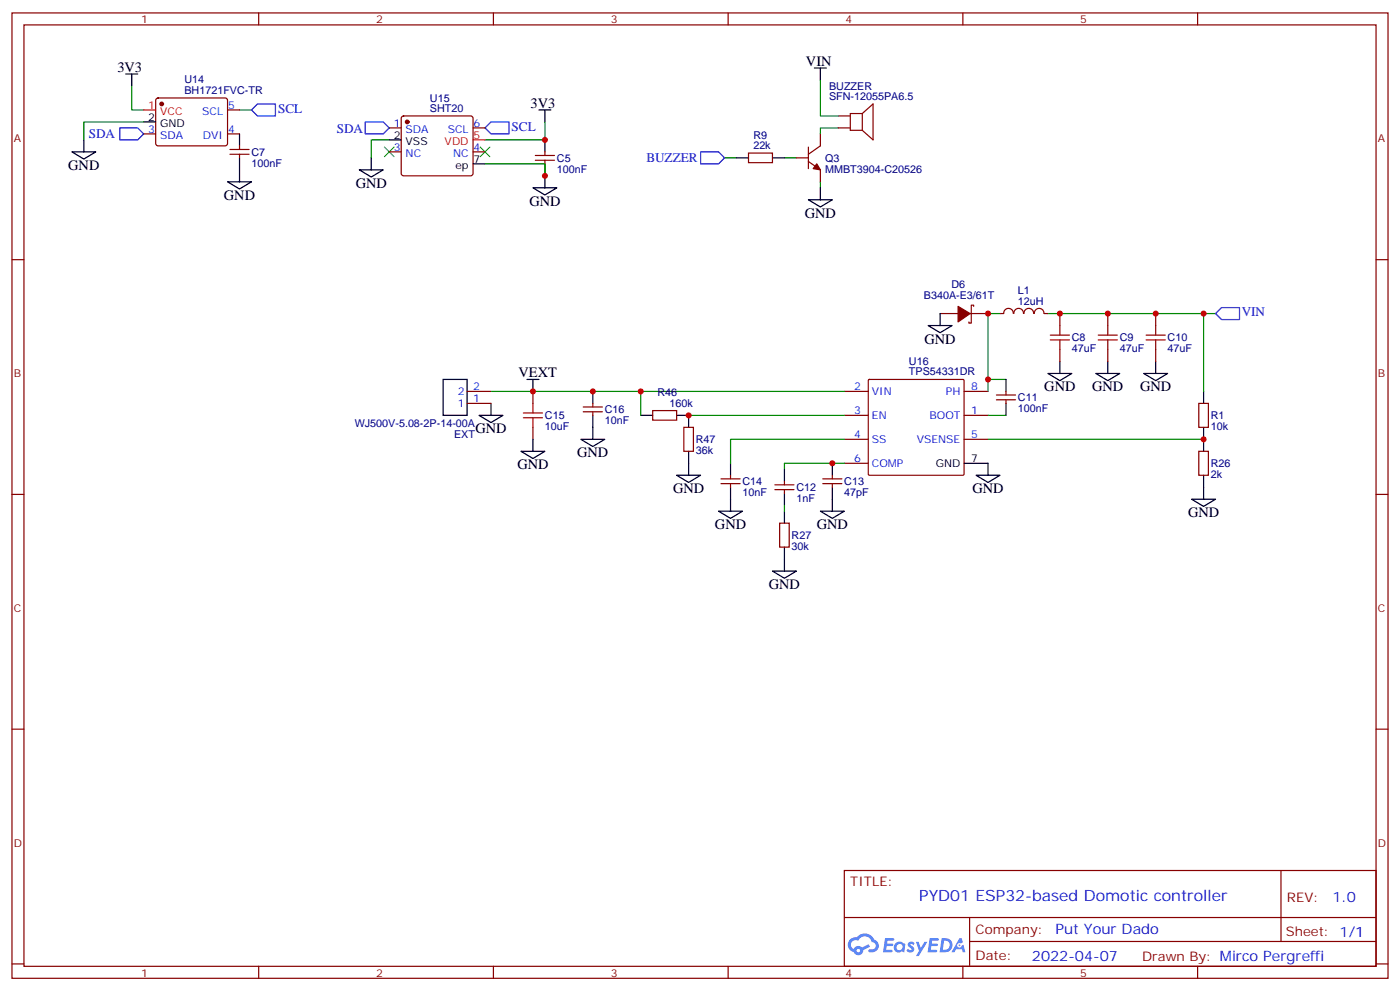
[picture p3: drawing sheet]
<svg xmlns="http://www.w3.org/2000/svg" width="412mm" height="292mm" viewBox="0 0 412 292" stroke-linecap="round" stroke-linejoin="round" font-family="sans-serif">
<g fill="none" stroke="#870000" stroke-width=".35">
<path d="M3.5 3.8h405.4v284.3h-405.4zM7.1 7.3h398.2v277.3h-398.2zM76.2 3.8v3.5M145.3 3.8v3.5M214.5 3.8v3.5M283.6 3.8v3.5M352.8 3.8v3.5M3.5 76.5h3.6M405.3 76.5h3.6M3.5 145.6h3.6M405.3 145.6h3.6M3.5 214.8h3.6"/>
<path d="M405.3 214.8h3.6M248.7 256.4h156.6v28.2h-156.6zM377.3 256.4v20.9M248.7 270.2h156.5M285.6 277.3h119.6M285.6 270.2v14.2M3.5 283.9h3.6M76.2 284.6v3.5M145.3 284.6v3.5M214.5 284.6v3.5M283.6 284.6v3.5M352.8 284.6v3.5"/>
<path d="M405.3 283.9h3.6"/>
</g>
<g fill="#5487ff">
<path d="M267.7 277.6a1.22 1.22 0 0 1 1.7 .2l-.4 .6a.47 .47 0 0 0-.3-.4 .47 .47 0 0 0-.5 .2l.1 .2a1.14 1.14 0 0 1 .8 1.8 1.14 1.14 0 0 1-1.9 0l-.2-.2 .5-.6 .7 .5a.29 .29 0 0 0 .3-.3 .29 .29 0 0 0-.2-.3 1.04 1.04 0 0 1-.6-1.7z"/>
<path d="M260.7 276.3h2.4l.3 .2-.2 .5-1.8 .1-.1 .8h1.5l.3 .4-.3 .4h-1.6l-.2 1.1h1.7l.2 .3-.2 .3-2.6 .1z"/>
<path d="M273.8 276.3h2.4l.3 .2-.1 .5-1.8 .1-.2 .8h1.6l.3 .4-.4 .4h-1.6l-.1 1.1h1.7l.2 .3-.2 .3-2.6 .1z"/>
<path d="M282.6 276.3h.7l.3 1.3-.6 .3a.69 .69 0 0 0-1 .3 .69 .69 0 0 0 .4 .9 .69 .69 0 0 0 .9-.6l.5-.2 .6 2.2h-.8l-.2-.9h-1.8l-.5 .9h-.8z"/>
<path d="M269.8 277.4h.8l.6 1.8 1.1-1.8h.9l-2.6 4.2h-.8l.9-1.5z"/>
<path d="M277.4 276.3l-.6 4.2h1.3a2.11 2.11 0 0 0 2.5-2.1 2.11 2.11 0 0 0-2.5-2.1zM278.1 277.1a1.39 1.39 0 0 1 1.7 1.4 1.39 1.39 0 0 1-1.8 1.3h-.3z"/>
<path d="M263.7 277.9a1.54 1.54 0 0 0-.1 2.2 1.54 1.54 0 0 0 2.2 .1l.6 .3 .3-2.3-.2-.3h-.4a1.49 1.49 0 0 0-2.4 0zM264 278.9a.94 .94 0 0 1 1.8 0 .94 .94 0 0 1-1.8 0z"/>
<path d="M250.4 276.7a2.18 2.18 0 0 0 1.1 3.7 1.44 1.44 0 0 0 1.6 .9 1.44 1.44 0 0 0 1.2-1.4l2-1.1-.5-.7-1.9 1a1.47 1.47 0 0 0-2.4 .4 1.39 1.39 0 0 1-.7-1.9 1.39 1.39 0 0 1 2-.5 2.12 2.12 0 0 1 2.2-1.3 2.12 2.12 0 0 1 1.9 1.7 1.14 1.14 0 0 1 1.1 1.4 1.14 1.14 0 0 1-1.7 .7 .43 .43 0 0 0-.5 .4 .43 .43 0 0 0 .4 .5 1.98 1.98 0 0 0 2.5-1.2 1.98 1.98 0 0 0-1.2-2.6 3.1 3.1 0 0 0-5.3-.6l-.9 .1zM252.3 280a.55 .55 0 0 1 1.1 0 .55 .55 0 0 1-1.1 0z"/>
<circle cx="282.6" cy="278.4" r=".26"/>
</g>
<path d="M113.2 43.3l2.9 2.8M116.1 43.3l-2.9 2.8M141.5 43.3l2.8 2.8M144.3 43.3l-2.8 2.8" fill="none" stroke="#3c3" stroke-width=".35"/>
<g fill="none" stroke="#000" stroke-width=".35">
<path d="M37 21.8h3.6M38.8 21.8v3.5M42.3 35.9h3.6M70.6 39.4v3.6M158.7 32.4h3.6M160.5 32.4v3.5M239.9 20h3.5M241.7 20v3.6M21.2 44.7h7l-3.5 2.1zM24.7 41.2v3.5M67 53.6h7.1l-3.5 2.1zM70.6 46.5v7.1"/>
<path d="M105.8 50h7.1l-3.5 2.1zM109.4 46.5v3.5M114.7 41.2h3.5M139.3 48.3h3.6M157 55.3h7l-3.5 2.1zM160.5 41.2v3.5M160.5 48.3v7M217 46.5h3.5M227.5 46.5h3.6M238.1 58.8h7.1l-3.5 2.2zM241.7 55.3v3.5M273.4 95.9h7.1l-3.6 2.1z"/>
<path d="M276.9 92.4v3.5M130.5 111.8h7.1v10.5h-7.1zM144.6 118.8v3.5M155.2 111.8h3.5M157 111.8v3.5M174.6 115.3v3.5M296.3 111.8v3.5M296.3 118.8v3.5M308.7 110h7l-3.5 2.1zM312.2 106.5v3.5M322.8 110h7l-3.5 2.1zM326.3 106.5v3.5"/>
<path d="M336.9 110h7.1l-3.6 2.1zM340.4 106.5v3.5M354.5 115.3v3.5M141.1 122.3h7.1l-3.6 2.2zM153.5 132.9h7l-3.5 2.1zM157 129.4v3.5M171.1 129.4h7.1l-3.6 2.1zM174.6 122.3v7.1M188.7 122.3h3.6M199.3 140h7.1l-3.6 2.1zM199.3 122.3h3.5v3.6M202.8 132.9v7.1"/>
<path d="M215.2 136.5v3.5M231.1 138.2v3.5M245.2 136.5v3.5M284 136.5h7v3.5M287.5 140h7.1l-3.6 2.1zM354.5 125.9v7M354.5 140v7M211.7 150.6h7l-3.5 2.1zM215.2 143.5v7.1M231.1 145.3v3.5M231.1 150.6v3.5M241.7 150.6h7l-3.5 2.1z"/>
<path d="M245.2 143.5v7.1M351 147h7.1l-3.6 2.2zM227.5 168.2h7.1l-3.5 2.1zM231.1 161.1v7.1"/>
</g>
<g fill="none" stroke="#870000" stroke-width=".35">
<path d="M42.3 39.4h3.6M46.1 29.1l.5-.2h20l.4 .7v12.9l-.7 .5-20-.1-.4-.6v-12.7zM67 39.4h3.6M67 32.4h3.6M114.7 37.7h3.5M118.4 34.4l.5-.3h19.7l.5 .3 .2 .5v16.2l-.2 .5-.5 .2h-19.7l-.5-.2-.2-.5v-16.2zM139.3 37.7h3.6M241.7 39.4v3.6l-3.6 2.4M246.9 37.7h3.6M246.9 34.1h3.6M254 33.4l3.2-2.8v10.6l-3.2-2.8M254 33.4v5"/>
<path d="M254 33.4h-3.5v5h3.5M67.7 45.4h5.7M67.7 44h5.7M70.6 43v1M70.6 45.4v1.1M114.7 44.7h3.5M139.3 44.7h3.6M157.7 47.2h5.6M157.7 45.8h5.6M160.5 44.7v1.1M160.5 47.2v1.1M220.5 45.1h7v2.8h-7z"/>
<path d="M234.6 46.5h3.5M238.1 47.6l3.6 2.4v3.6M238.1 43.3v6.4M276.9 92.4h5.3M285.8 92.4h5.2M286.8 90.2v-.3h-.7v5.3h-.7v-.4M294.6 92.4h1M295.7 92.3a1.41 1.41 0 0 1 1.4-1.5 1.41 1.41 0 0 1 1.4 1.5M298.7 92.3a1.41 1.41 0 0 1 1.4-1.5 1.41 1.41 0 0 1 1.4 1.5M301.6 92.3a1.41 1.41 0 0 1 1.5-1.5 1.41 1.41 0 0 1 1.4 1.5M304.7 92.3a1.41 1.41 0 0 1 1.4-1.5 1.41 1.41 0 0 1 1.4 1.5M307.6 92.4h1.1"/>
<path d="M312.2 92.4v3.5M326.3 92.4v3.5M340.4 92.4v3.5M137.6 115.3h7M137.6 118.8h7M157 115.3v3.5M171.8 119.9h5.6M174.6 118.8v1.1M248.7 115.3h7.1M255.8 111.9l.3-.1h27.7l.2 .3-.1 27.7-.3 .2-27.7-.1-.1-.3zM284 115.3h7M293.5 117.8h5.7"/>
<path d="M293.5 116.3h5.7M296.3 115.3v1M296.3 117.8v1M312.2 102.9v3.6M326.3 102.9v3.6M340.4 102.9v3.6M353.1 118.8h2.9v7.1h-2.9zM157 125.9v3.5M171.8 121.3h5.6M174.6 121.3v1M192.3 120.9h7v2.9h-7zM201.4 125.9h2.9v7h-2.9z"/>
<path d="M215.2 140v1M245.2 140v1M248.7 122.3h7.1M248.7 129.4h7.1M248.7 136.5h7.1M284 122.3h7M284 129.4h7M353.1 132.9h2.9v7.1h-2.9zM212.4 142.5h5.6M212.4 141h5.6M215.2 142.5v1M228.2 144.2h5.7"/>
<path d="M228.2 142.8h5.7M229.7 154.1h2.8v7h-2.8zM231.1 141.7v1.1M231.1 144.2v1.1M242.4 142.5h5.6M242.4 141h5.6M245.2 142.5v1"/>
</g>
<g fill="none" stroke="#008700" stroke-width=".35">
<path d="M38.8 25.3v7.1h3.5M42.3 35.9h-17.6v5.3M70.6 32.4h3.5M160.5 35.9v5.3h-17.6M241.7 23.6v10.5h5.2M246.9 37.7h-5.2v1.7M114.7 41.2h-5.3v5.3M142.9 48.3h17.6v3.5M213.4 46.5h3.6M231.1 46.5h3.5M241.7 53.6v1.7M294.6 92.4h-3.6v22.9"/>
<path d="M308.7 92.4h49.4M354.5 92.4v22.9M144.6 115.3h104.1M188.7 115.3v7M291 111.8h5.3M202.8 122.3h45.9M248.7 129.4h-33.5v7.1M248.7 136.5h-17.6v1.7M291 122.3h5.3M291 129.4h63.5M231.1 148.8v1.8"/>
</g>
<path d="M35.3 37.7h5.3l1.7 1.7-1.7 1.8h-5.3zM74.1 32.4l1.7-1.8h5.3v3.5h-5.3zM107.6 35.9h5.3l1.8 1.8-1.8 1.7h-5.3zM142.9 37.7l1.7-1.8h5.3v3.5h-5.3zM206.4 44.7h5.3l1.7 1.8-1.7 1.8h-5.3zM358.1 92.4l1.7-1.8h5.3v3.5h-5.3z" fill="none" stroke="#00f" stroke-width=".35"/>
<g fill="#870000" stroke="#870000" stroke-width=".35">
<path d="M240.6 48.3l1.1 1.7-2.2-.3z"/>
<path d="M282.2 90.2l3.6 2.2-3.6 2.4z"/>
<circle cx="119.9" cy="35.9" r=".53"/>
<circle cx="47.6" cy="30.6" r=".53"/>
</g>
<path d="M42.3 32.4h3.6M139.3 41.2h3.6" fill="none" stroke="#f00" stroke-width=".35"/>
<g fill="none" stroke="#a10000" stroke-width=".35">
<path d="M309.4 98.7h5.6M312.2 95.9v2.8M323.5 98.7h5.6M326.3 95.9v2.8M337.6 98.7h5.7M340.4 95.9v2.8M157 118.8v2.8M309.4 100.1h5.6M312.2 100.1v2.8M323.5 100.1h5.6M326.3 100.1v2.8M337.6 100.1h5.7"/>
<path d="M340.4 100.1v2.8M154.2 123h5.6M154.2 121.6h5.6M157 123v2.9"/>
</g>
<g fill="#c00">
<circle cx="160.5" cy="41.2" r=".88"/>
<circle cx="312.2" cy="92.4" r=".88"/>
<circle cx="326.3" cy="92.4" r=".88"/>
<circle cx="340.4" cy="92.4" r=".88"/>
<circle cx="157" cy="115.3" r=".88"/>
<circle cx="174.6" cy="115.3" r=".88"/>
<circle cx="188.7" cy="115.3" r=".88"/>
<circle cx="202.8" cy="122.3" r=".88"/>
<circle cx="291" cy="111.8" r=".88"/>
<circle cx="291" cy="92.4" r=".88"/>
<circle cx="160.5" cy="51.8" r=".88"/>
<circle cx="354.5" cy="92.4" r=".88"/>
<circle cx="354.5" cy="129.4" r=".88"/>
<circle cx="245.2" cy="136.5" r=".88"/>
</g>
<text font-size="4.6" fill="#00f" x="270.8" y="265.4">PYD01 ESP32-based Domotic controller</text>
<g font-size="4.2">
<text x="34.6" y="21.1">3V3</text>
<text x="237.4" y="19.3">VIN</text>
<text x="156.3" y="31.7">3V3</text>
<text x="20.1" y="50">GND</text>
<text x="66" y="58.8">GND</text>
<text x="104.8" y="55.3">GND</text>
<text x="155.9" y="60.6">GND</text>
<text x="237.1" y="64.1">GND</text>
<text x="272.3" y="101.2">GND</text>
<text x="152.8" y="111.1">VEXT</text>
<text x="307.6" y="115.3">GND</text>
<text x="321.7" y="115.3">GND</text>
<text x="335.8" y="115.3">GND</text>
<text x="140.1" y="127.6">GND</text>
<text x="170" y="134.7">GND</text>
<text x="152.4" y="138.2">GND</text>
<text x="198.3" y="145.3">GND</text>
<text x="286.5" y="145.3">GND</text>
<text x="210.6" y="155.9">GND</text>
<text x="240.6" y="155.9">GND</text>
<text x="350" y="152.3">GND</text>
<text x="226.5" y="173.5">GND</text>
</g>
<g font-size="4.2" fill="#00f">
<text x="392.5" y="265.7">1.0</text>
<text x="310.9" y="275.2">Put Your Dado</text>
<text x="304" y="283">2022-04-07</text>
</g>
<g font-size="3.9" fill="#00f">
<text x="81.9" y="33.2">SCL</text>
<text x="26.1" y="40.7">SDA</text>
<text x="99.2" y="39.3">SDA</text>
<text x="150.7" y="38.5">SCL</text>
<text x="190.4" y="47.8">BUZZER</text>
<text x="365.8" y="93.2">VIN</text>
</g>
<g font-size="3.9" fill="#800">
<text x="250.5" y="261">TITLE:</text>
<text x="379.1" y="265.7">REV:</text>
<text x="287.4" y="275.2">Company:</text>
<text x="378.7" y="275.8">Sheet: 1/1</text>
<text x="287.4" y="282.9">Date:</text>
<text x="336.4" y="282.9">Drawn By: Mirco Pergreffi</text>
</g>
<g font-size="3.2" fill="#800">
<text x="41.6" y="6.8">1</text>
<text x="110.8" y="6.8">2</text>
<text x="179.9" y="6.8">3</text>
<text x="249.1" y="6.8">4</text>
<text x="318.2" y="6.8">5</text>
<text x="4.1" y="41.9">A</text>
<text x="405.9" y="41.9">A</text>
<text x="4.1" y="111.1">B</text>
<text x="405.9" y="111.1">B</text>
<text x="4.1" y="180.2">C</text>
<text x="405.9" y="180.2">C</text>
<text x="4.1" y="249.3">D</text>
<text x="405.9" y="249.3">D</text>
<text x="41.6" y="287.6">1</text>
<text x="110.8" y="287.6">2</text>
<text x="179.9" y="287.6">3</text>
<text x="249.1" y="287.6">4</text>
<text x="318.2" y="287.6">5</text>
</g>
<g font-size="3.2" fill="#000080">
<text x="54.3" y="27.7">BH1721FVC-TR</text>
<text x="54.3" y="24.5">U14</text>
<text x="126.7" y="29.9">U15</text>
<text x="244.2" y="29.6">SFN-12055PA6.5</text>
<text x="244.2" y="26.4">BUZZER</text>
<text x="126.7" y="33.1">SHT20</text>
<text x="221.9" y="40.9">R9</text>
<text x="74.1" y="45.9">C7</text>
<text x="164" y="47.6">C5</text>
<text x="221.9" y="44">22k</text>
<text x="243.1" y="47.6">Q3</text>
<text x="74.1" y="49.1">100nF</text>
<text x="164" y="50.9">100nF</text>
<text x="243.1" y="50.8">MMBT3904-C20526</text>
<text x="272.1" y="88.2">B340A-E3/61T</text>
<text x="280.3" y="84.7">D6</text>
<text x="299.8" y="89.8">12uH</text>
<text x="299.8" y="86.5">L1</text>
<text x="315.7" y="100.5">C8</text>
<text x="329.8" y="100.5">C9</text>
<text x="344" y="100.5">C10</text>
<text x="267.7" y="107.6">U16</text>
<text x="315.7" y="103.8">47uF</text>
<text x="329.8" y="103.8">47uF</text>
<text x="344" y="103.8">47uF</text>
<text x="267.7" y="110.6">TPS54331DR</text>
<text x="193.7" y="116.7">R46</text>
<text x="197.2" y="119.9">160k</text>
<text x="299.9" y="118.2">C11</text>
<text x="104.5" y="125.9">WJ500V-5.08-2P-14-00A</text>
<text x="160.5" y="123.5">C15</text>
<text x="178.2" y="124.9">10nF</text>
<text x="178.2" y="121.7">C16</text>
<text x="299.9" y="121.4">100nF</text>
<text x="356.7" y="123.5">R1</text>
<text x="133.8" y="129">EXT</text>
<text x="160.5" y="126.7">10uF</text>
<text x="205" y="130.5">R47</text>
<text x="356.7" y="126.7">10k</text>
<text x="205" y="133.8">36k</text>
<text x="356.7" y="137.6">R26</text>
<text x="218.7" y="142.9">C14</text>
<text x="248.7" y="142.9">C13</text>
<text x="356.7" y="140.8">2k</text>
<text x="218.7" y="146.1">10nF</text>
<text x="234.6" y="147.9">1nF</text>
<text x="234.6" y="144.6">C12</text>
<text x="248.7" y="146.1">47pF</text>
<text x="233.2" y="162">30k</text>
<text x="233.2" y="158.8">R27</text>
</g>
<g font-size="3.2" fill="#f00">
<text x="43.7" y="32">1</text>
<text x="47.2" y="33.8">VCC</text>
<text x="139.5" y="40.9">5</text>
<text x="131" y="42.6">VDD</text>
</g>
<g font-size="3.2">
<text x="43.7" y="35.6">2</text>
<text x="47.2" y="37.3">GND</text>
<text x="116" y="40.9">2</text>
<text x="119.5" y="42.6">VSS</text>
<text x="139.5" y="47.9">7</text>
<text x="134.2" y="49.7">ep</text>
<text x="275.6" y="137.5">GND</text>
<text x="286.1" y="136.1">7</text>
</g>
<g font-size="3.2" fill="#00f">
<text x="59.6" y="33.8">SCL</text>
<text x="67.2" y="32">5</text>
<text x="43.7" y="39.1">3</text>
<text x="47.2" y="40.9">SDA</text>
<text x="59.8" y="40.9">DVI</text>
<text x="67.2" y="39.1">4</text>
<text x="116" y="37.3">1</text>
<text x="119.5" y="39.1">SDA</text>
<text x="131.9" y="39.1">SCL</text>
<text x="139.5" y="37.3">6</text>
<text x="116" y="44.4">3</text>
<text x="119.5" y="46.1">NC</text>
<text x="133.5" y="46.1">NC</text>
<text x="139.5" y="44.4">4</text>
<text x="134.9" y="119.9">1</text>
<text x="134.9" y="116.3">2</text>
<text x="139.3" y="118.5">1</text>
<text x="139.3" y="114.9">2</text>
<text x="251.6" y="114.9">2</text>
<text x="256.8" y="116.3">VIN</text>
<text x="278.6" y="116.3">PH</text>
<text x="286.1" y="114.9">8</text>
<text x="251.6" y="122">3</text>
<text x="256.8" y="123.4">EN</text>
<text x="273.8" y="123.4">BOOT</text>
<text x="286.1" y="122">1</text>
<text x="251.6" y="129">4</text>
<text x="256.8" y="130.5">SS</text>
<text x="270" y="130.5">VSENSE</text>
<text x="286.1" y="129">5</text>
<text x="251.6" y="136.1">6</text>
<text x="256.8" y="137.5">COMP</text>
</g>
</svg>
